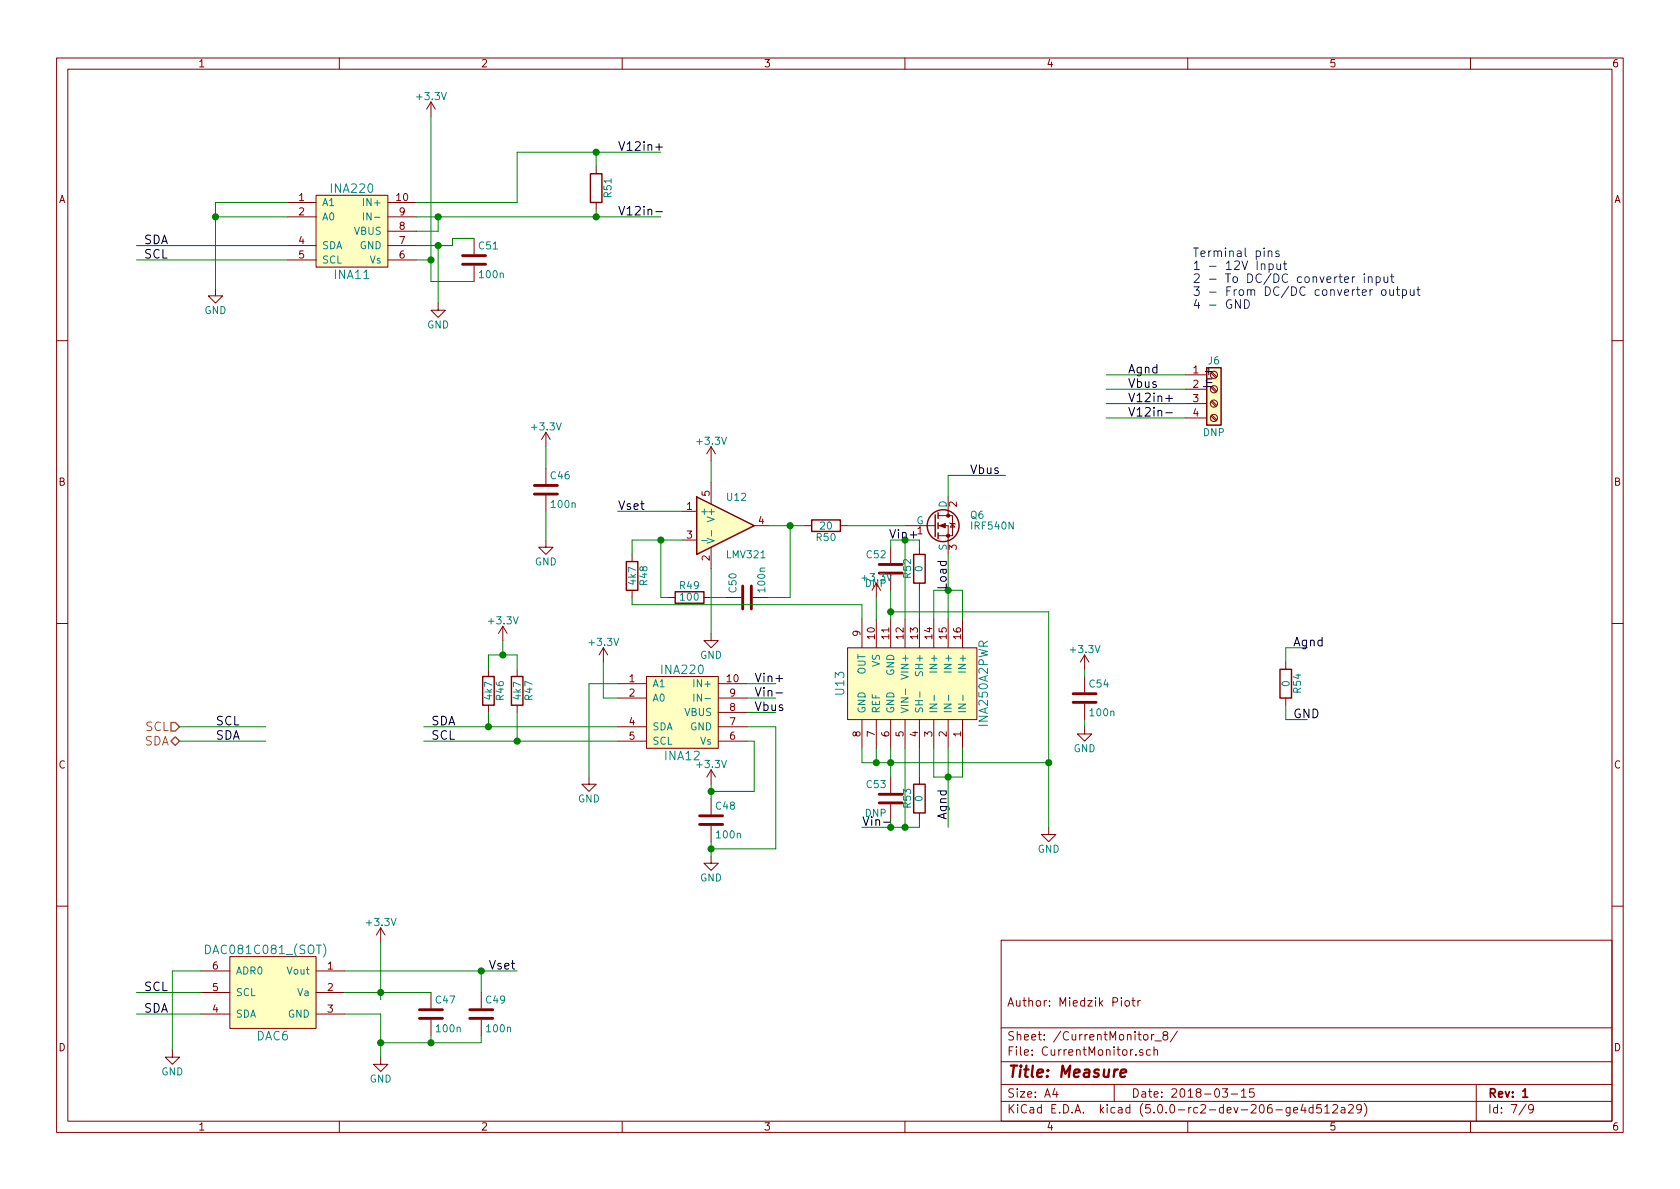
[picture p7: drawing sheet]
<svg xmlns="http://www.w3.org/2000/svg" width="297mm" height="210mm" viewBox="0 0 297 210" stroke-linecap="round" stroke-linejoin="round" font-family="sans-serif">
<g fill="none" stroke="#840000" stroke-width=".18">
<path d="M10 10.3h277v189.9h-277zM12 12.2h273v186.1h-273zM60 10.3v1.9M76.2 18l-.8 1.3M76.2 18v2.6M76.2 18l.8 1.3M110 10.3v1.9M160 10.3v1.9M210 10.3v1.9M260 10.3v1.9M50.8 35.8h5.1M50.8 38.3h5.1"/>
<path d="M55.9 34.5h12.7v12.7h-12.7zM68.6 35.8h5.1M68.6 38.3h5.1M105.4 29.5v1.2M105.4 35.8v1.3M38.1 51v1.3h1.3l-1.3 1.3-1.3-1.3h1.3M50.8 43.4h5.1M50.8 46h5.1M68.6 43.4h5.1M68.6 46h5.1M68.6 40.9h5.1M77.5 53.6v1.3h1.2l-1.2 1.2-1.3-1.2h1.3"/>
<path d="M83.8 42.2v2.8M83.8 47v2.8M10 60.2h2M96.5 76.4v2.6M96.5 76.4l-.7 1.3M96.5 76.4l.8 1.3M125.7 79v2.5M125.7 79l-.7 1.3M125.7 79l.8 1.3M209.5 66.3h3.9M209.5 68.8h3.9M209.5 71.4h3.9"/>
<path d="M209.5 73.9h3.9M214.1 73.6l.9 .8M214.1 71l.9 .9M214.3 73.4l.8 .8M214.3 70.9l.8 .8M214.3 68.3l.8 .9M214.3 65.8l.8 .8M285 60.2h2M96.5 95.5v1.3h1.3l-1.3 1.2-1.3-1.2h1.3M96.5 82.8v2.8M96.5 87.6v2.8M111.8 98v1.3"/>
<path d="M120.6 90.4h2.6M120.6 95.5h2.6M125.7 85.3v3.8M125.7 96.8v3.8M133.3 93h2.6M142.2 93h1.3M148.6 93h1.3M157.5 96.8v2.8M160 93h5.4M162.6 96.8v1.2M165.9 93h1.7v5M165.9 91.2h1.7"/>
<path d="M167.6 91.2h.8v3.5h-2.5M167.6 87.9v3.3M167.9 92.5l.1 .1h.8l.1 .1M168.4 92.6l.4 .6h-.8zM10 110.3h2M86.4 118.4v1.2M88.9 110.7l-.8 1.3M88.9 110.7v2.6M88.9 110.7l.8 1.3M91.4 118.4v1.2M106.7 114.5l-.8 1.3M106.7 114.5v2.6"/>
<path d="M106.7 114.5l.7 1.3M111.8 104.4v1.3M114.3 119.6h12.7v12.7h-12.7zM118.1 105.7h1.3M124.5 105.7h1.2M125.7 112v1.3h1.3l-1.3 1.2-1.2-1.2h1.2M128.3 105.7h2.8M133.1 105.7h2.8M149.9 114.5h22.8v12.7h-22.8zM152.4 109.5v5M154.9 103.1v2.6M154.9 109.5v5"/>
<path d="M157.5 101.6v2.8M157.5 109.5v5M160 109.5v5M162.6 103.1v1.3M162.6 109.5v5M165.1 109.5v5M167.6 109.5v5M170.2 109.5v5M191.8 115.8v2.6M191.8 119.6v2.8M191.8 115.8l-.8 1.3M191.8 115.8l.7 1.3"/>
<path d="M227.3 117.1v1.3M285 110.3h2M86.4 124.7v1.3M91.4 124.7v1.3M104.1 137.4v1.3h1.3l-1.3 1.2-1.2-1.2h1.2M109.2 120.9h5.1M109.2 123.4h5.1M109.2 128.5h5.1M109.2 131.1h5.1M125.7 136.1v2.6M125.7 136.1l-.7 1.3M125.7 136.1l.8 1.3"/>
<path d="M127 120.9h5.1M127 123.4h5.1M127 128.5h5.1M127 131.1h5.1M127 126h5.1M152.4 127.2v5.1M154.9 127.2v5.1M157.5 127.2v5.1M157.5 137.4v2.8M160 127.2v5.1M162.6 127.2v5.1M162.6 137.4v1.3"/>
<path d="M165.1 127.2v5.1M167.6 127.2v5.1M170.2 127.2v5.1M191.8 128.5v1.3h1.2l-1.2 1.3-1.3-1.3h1.3M191.8 124.5v2.7M227.3 123.4v1.3M125.7 151.4v1.2h1.3l-1.3 1.3-1.2-1.3h1.2M125.7 141.2v2.8M125.7 146v2.8M157.5 142.2v2.8M162.6 143.8v1.2M185.4 146.3v1.3h1.3l-1.3 1.2-1.3-1.2h1.3"/>
<path d="M10 160.2h2M35.6 171.7h5M35.6 175.5h5M35.6 179.3h5M40.6 169.2h15.3v12.7h-15.3zM55.9 171.7h5.1M55.9 175.5h5.1M55.9 179.3h5.1M67.3 164.1l-.8 1.2M67.3 164.1v2.5M67.3 164.1l.8 1.2M76.2 175.5v2.8"/>
<path d="M85.1 175.5v2.8M177 166.3h108v32h-108zM198.3 176.4v.2M198.3 176.9v1M199 177.1l.2-.2 .4 .2v.7l-.2 .1-.4-.1zM200.1 176.9h.6M200.3 176.4v1.3l.4 .2M201.2 176.9v1M201.6 176.9l-.3 .1-.1 .2M285 160.2h2M30.5 185.7v1.2h1.2l-1.2 1.3-1.3-1.3h1.3M60 198.3v1.9"/>
<path d="M67.3 186.9v1.3h1.3l-1.3 1.3-1.3-1.3h1.3M76.2 180.3v2.8M85.1 180.3v2.8M110 198.3v1.9M160 198.3v1.9M177 194.8h108M177 191.8h108M177 187.8h108M177 181.8h108M186.5 192.5l-.4 1h1M186.8 193v1M197 191.8v3"/>
<path d="M200.8 186.5v.1M202.1 185.7l-.4-.1-.2 .2v.2l.6 .2v.3h-.6M202.3 183.1l.2-.2 .4 .2v.7l-.2 .1-.4-.1zM203.4 185.7l-.4-.1-.3 .3 .1 .6h.6M203.6 182.9v1M204 185.7l.3-.1 .3 .1 .1 .9M204 182.9l-.4 .3M204 185.1v1.5M204.2 184.1h1.1M205.9 183.1l-.3-.3 .1-.2 .2-.2 .4 .1 .2 .2-.1 .2-.6 .2a.48 .48 0 0 0-.1 .7l.2 .1 .5-.1a.48 .48 0 0 0-.1-.7h-.1M208.2 182.3l-1.3 2M210 198.3v1.9"/>
<path d="M216.1 192.5h.9l-.4 .6 .4 .1v.7l-.2 .1-.7-.1M217.7 193.5h1.1M219.5 193l.4-.5v1.5M219.5 194h.8M221.7 192.5h-.7l-.1 .7 .2-.1 .5 .1 .2 .2-.1 .5-.2 .1-.6-.1M228.1 195.8v1.2l-.3 .3h-.3M228.1 195.9l-.4-.1-.3 .3 .1 .6 .2 .1 .4-.1M228.7 196.3l.7-.1v-.3l-.4-.1-.3 .2 .1 .7h.6M230.4 195.2l-.4 1.1h.9M230.7 195.8v1M232.2 195.9l-.5-.1-.3 .3 .1 .6 .2 .1 .5-.1M232.2 195.3v1.5"/>
<path d="M233.6 195.3h-.7l-.1 .7 .2-.1 .5 .1 .2 .2-.1 .5-.2 .1-.6-.1M234.2 195.8l.4-.5v1.5M234.2 196.8h.9M235.7 195.5l.2-.2h.3l.2 .2 .1 .3-.9 1h.9M237.2 195.9h.5l.1 .9M237.8 196.2l-.5 .1a.29 .29 0 0 0-.2 .2 .29 .29 0 0 0 .2 .3l.5-.1M238.4 195.5l.3-.2h.3l.3 .5-.9 1h.9M240.7 196l-.1 .2a.48 .48 0 0 1-.7-.1v-.6a.48 .48 0 0 1 .7-.1v.1a1.19 1.19 0 0 1-.2 1.2l-.4 .1M241.2 195.1a1.71 1.71 0 0 1 0 2.3M260 198.3v1.9M261 191.8v6.5M269.8 195.2l-1.2 2"/>
<path d="M271.1 196l-.3 .3-.4-.1-.1-.2v-.4l.1-.2 .4-.1 .2 .2a1.19 1.19 0 0 1-.2 1.2l-.4 .1"/>
<circle cx="214.6" cy="66.3" r=".63"/>
<circle cx="214.6" cy="71.4" r=".63"/>
<circle cx="214.6" cy="73.9" r=".63"/>
<circle cx="214.6" cy="68.8" r=".63"/>
</g>
<path d="M269.2 193l.5-.5v1.5M269.2 194h.9" fill="none" stroke="#840000" stroke-width=".3"/>
<path d="M198.1 189.8l1-.2v-.4l-.6-.1-.3 .3-.1 .9 .2 .1 .6-.1" fill="none" stroke="#840000" stroke-width=".41"/>
<g fill="none" stroke="#840000" stroke-width=".25">
<path d="M104.4 30.7h2v5.1h-2zM213.4 65h2.5v10.2h-2.5zM110.7 99.3h2.1v5.1h-2.1zM123.2 87.9l10.1 5.1-10.1 5zM143.5 91.9h5.1v2.1h-5.1zM161.5 98h2.1v5.1h-2.1zM165.4 91.1v3.8M165.9 90.7v1M165.9 92.5v1M165.9 94.2v1M85.3 119.6h2.1v5.1h-2.1zM90.4 119.6h2.1v5.1h-2.1z"/>
<path d="M119.4 104.6h5.1v2.1h-5.1zM226.3 118.4h2v5h-2zM161.5 138.7h2.1v5.1h-2.1z"/>
<circle cx="166.8" cy="93" r="2.82"/>
</g>
<g fill="#840000" stroke="#840000" stroke-width=".18">
<path d="M166.1 93l1-.4v.7z"/>
<circle cx="167.6" cy="94.7" r=".28"/>
<circle cx="167.6" cy="91.2" r=".28"/>
</g>
<g fill="#ffffc2" stroke="#ffffc2" stroke-width=".18">
<path d="M114.3 119.6h12.7v12.7h-12.7z"/>
<path d="M55.9 34.5h12.7v12.7h-12.7z"/>
<path d="M123.2 87.9l10.1 5.1-10.1 5z"/>
<path d="M213.4 65h2.5v10.2h-2.5z"/>
<path d="M40.6 169.2h15.3v12.7h-15.3z"/>
<path d="M149.9 114.5h22.8v12.7h-22.8z"/>
</g>
<g fill="none" stroke="#008484" stroke-width=".18">
<path d="M64.3 35.1v1.3M64.3 37.6v1.3M124.1 95.6h.9M125 95.2l1.3 .4-1.3 .5M125.8 93.8v1M164.4 118.8h1.3M166.9 118.8h1.3M169.5 118.8h1.2M122.7 120.2v1.3M122.7 122.7v1.3M160.1 121.8v1M162.6 122.3v1"/>
<path d="M165.2 122.9v1M167.7 122.9v1M170.3 122.9v1M57.2 166.9a1.78 1.78 0 0 1 0 2.3"/>
</g>
<g fill="none" stroke="#840000" stroke-width=".51">
<path d="M81.8 46.7h4.1M81.8 45.2h4.1M94.5 87.4h4.1M94.5 85.8h4.1M155.4 99.8h4.1M131.3 103.6v4.1M132.8 103.6v4.1M155.4 101.3h4.1M189.7 124.2h4.1M189.7 122.7h4.1M123.7 145.8h4.1M123.7 144.3h4.1"/>
<path d="M155.4 142h4.1M155.4 140.5h4.1M74.2 178.6h4M83.1 178.6h4M74.2 180.1h4M83.1 180.1h4"/>
</g>
<g fill="none" stroke="#0000c2" stroke-width=".18">
<path d="M219.3 53v1.5l-.9-1.5v1.5M220 53a.77 .77 0 0 1 .9 .8 .77 .77 0 0 1-.9 .7zM224.2 44.5l.1-.1a.37 .37 0 0 1 .6 .2v.8M224.2 44.4v1M224.4 46.7h.4l.2 .1v.7a.48 .48 0 0 1-.6 .1M224.4 46.7v1.5M225.8 46.7v.7a.37 .37 0 0 0 .3 .3 .37 .37 0 0 0 .3-.2M226.1 44.4h-.3l-.2 .2v.2l.5 .2v.3h-.5M226.4 46.7v1M226.9 46.7h.6M227.2 46.1v1.3v.2l.3 .1M239.1 48.9v1.1"/>
<path d="M239.5 48.9l-.4 .3M241.2 48.4v.2M241.2 48.9v1.1M241.9 49.1l.3-.2 .3 .1 .1 1M241.9 48.9v1.1M243.3 49l.5-.1 .2 .3-.1 .7h-.6M243.3 48.9v1.6M244.3 51.4l.3-.2 .4 .2 .1 .5-.2 .3h-.3l-.3-.1zM244.7 48.9v.8a.37 .37 0 0 0 .3 .3 .37 .37 0 0 0 .4-.2M245.4 48.9v1.1M245.7 51.2v.8a.37 .37 0 0 0 .3 .3 .37 .37 0 0 0 .4-.2M245.9 48.9h.6"/>
<path d="M246.1 48.4v1.3l.1 .2 .3 .1M246.4 51.2v1M246.9 51.2h.6M247.1 50.7v1.3l.1 .2h.3M248 51.3l.4-.1 .3 .3v.4l-.2 .3h-.5M248 51.2v1.6M249.4 51.2v1h.4l.2-.1M250 51.2v1M250.5 51.2h.6M250.7 50.7v1.3l.4 .2"/>
</g>
<g fill="none" stroke="#008400" stroke-width=".18">
<path d="M38.1 38.3h12.7M50.8 35.8h-12.7v15.2M73.7 38.3h43.1M76.2 20.6v29.2h7.6M77.5 38.3v2.6h-3.8M105.4 26.9v2.6M105.4 37.1v1.2M116.8 26.9h-25.4v8.9h-17.7M24.1 43.4h26.7M24.1 46h26.7M73.7 46h2.5M77.5 43.4v10.2"/>
<path d="M83.8 42.2h-3.8v1.2h-6.3M96.5 79v3.8M195.6 66.3h13.9M195.6 68.8h13.9M195.6 71.4h13.9M195.6 73.9h13.9M96.5 90.4v5.1M109.2 90.4h11.4M116.8 95.5v10.2h1.3M120.6 95.5h-8.8v2.5M125.7 81.5v3.8M135.9 93h6.3"/>
<path d="M139.7 93v12.7h-3.8M149.9 93h10.1M157.5 95.5v1.3M160 95.5v14M162.6 95.5v1.3M167.6 98v11.5M177.8 84.1h-10.2v3.8M86.4 118.4v-2.6h5v2.6M88.9 113.3v2.5M106.7 117.1v6.3h2.5M111.8 105.7v1.2h40.6v2.6M125.7 105.7h2.6"/>
<path d="M125.7 100.6v11.4M154.9 105.7v3.8M157.5 104.4v5.1M157.5 108.2h27.9v38.1M162.6 104.4v5.1M165.1 109.5v-5.1h5.1v5.1M191.8 118.4v1.2M231.1 114.5h-3.8v2.6M31.7 128.5h15.3M31.7 131.1h15.3M74.9 128.5h34.3M74.9 131.1h34.3"/>
<path d="M86.4 126v2.5M91.4 126v5.1M109.2 120.9h-5.1v16.5M125.7 138.7v2.5M132.1 128.5h5.1v21.6h-11.5M132.1 120.9h5.1M132.1 123.4h5.1M132.1 126h5.1M132.1 131.1h1.2v8.8h-7.6M152.4 132.3v2.6h33M154.9 132.3v2.6M157.5 132.3v5.1"/>
<path d="M160 132.3v14M162.6 132.3v5.1M165.1 132.3v5.1h5.1v-5.1M167.6 132.3v14M191.8 127.2v1.3M227.3 124.7v2.5h3.8M125.7 148.8v2.6M157.5 145v1.3M162.6 145v1.3h-10.2M24.1 179.3h11.5M24.1 175.5h11.5M35.6 171.7h-5.1v14"/>
<path d="M61 179.3h6.3v7.6M61 175.5h15.2M61 171.7h30.4M67.3 166.6v10.2M85.1 171.7v3.8M76.2 183.1v1.3M85.1 183.1v1.3h-17.8"/>
</g>
<g fill="#008400" stroke="#008400" stroke-width=".25">
<circle cx="77.5" cy="38.3" r=".51"/>
<circle cx="105.4" cy="26.9" r=".51"/>
<circle cx="139.7" cy="93" r=".51"/>
<circle cx="116.8" cy="95.5" r=".51"/>
<circle cx="77.5" cy="43.4" r=".51"/>
<circle cx="76.2" cy="46" r=".51"/>
<circle cx="67.3" cy="175.5" r=".51"/>
<circle cx="67.3" cy="184.4" r=".51"/>
<circle cx="76.2" cy="184.4" r=".51"/>
<circle cx="85.1" cy="171.7" r=".51"/>
<circle cx="105.4" cy="38.3" r=".51"/>
<circle cx="160" cy="95.5" r=".51"/>
<circle cx="167.6" cy="137.4" r=".51"/>
<circle cx="160" cy="146.3" r=".51"/>
<circle cx="157.5" cy="134.9" r=".51"/>
<circle cx="157.5" cy="108.2" r=".51"/>
<circle cx="185.4" cy="134.9" r=".51"/>
<circle cx="157.5" cy="146.3" r=".51"/>
<circle cx="154.9" cy="134.9" r=".51"/>
<circle cx="125.7" cy="139.9" r=".51"/>
<circle cx="125.7" cy="150.1" r=".51"/>
<circle cx="38.1" cy="38.3" r=".51"/>
<circle cx="88.9" cy="115.8" r=".51"/>
<circle cx="91.4" cy="131.1" r=".51"/>
<circle cx="86.4" cy="128.5" r=".51"/>
</g>
<path d="M116 26h1.1M116 37.4h1.1M206.1 70.5h1.2M206.1 73h1.2M213.7 65.1v1.2M137.2 120h1.2M137.2 122.5h1.2M156.2 145.4h1.2" fill="none" stroke="#000" stroke-width=".18"/>
<path d="M30.2 127.8h.8l.7 .7-.7 .8h-.8zM31 130.3l.7 .8-.7 .7-.8-.7z" fill="none" stroke="#848400" stroke-width=".25"/>
<text font-size="2.8" fill="#840000" x="178" y="190.5">Title: Measure</text>
<g font-size="2.1">
<text x="109.2" y="26.7">V12in+</text>
<text x="109.2" y="38.1">V12in-</text>
<text x="25.4" y="43.2">SDA</text>
<text x="25.4" y="45.7">SCL</text>
<text x="199.4" y="68.6">Vbus</text>
<text x="199.4" y="66">Agnd</text>
<text x="199.4" y="71.1">V12in+</text>
<text x="214.4" y="68.8" transform="rotate(-90 214.4 68.8)">In+</text>
<text x="199.4" y="73.7">V12in-</text>
<text x="171.4" y="83.8">Vbus</text>
<text x="109.2" y="90.2">Vset</text>
<text x="167.4" y="104.4" transform="rotate(-90 167.4 104.4)">Load</text>
<text x="228.6" y="114.3">Agnd</text>
<text x="133.3" y="125.7">Vbus</text>
<text x="133.3" y="120.6">Vin+</text>
<text x="133.3" y="123.2">Vin-</text>
<text x="38.1" y="130.8">SDA</text>
<text x="38.1" y="128.3">SCL</text>
<text x="76.2" y="128.3">SDA</text>
<text x="76.2" y="130.8">SCL</text>
<text x="228.6" y="127">GND</text>
<text x="152.4" y="146">Vin-</text>
<text x="167.4" y="145" transform="rotate(-90 167.4 145)">Agnd</text>
<text x="86.4" y="171.4">Vset</text>
<text x="25.4" y="175.3">SCL</text>
<text x="25.4" y="179.1">SDA</text>
</g>
<g font-size="2.1" fill="#008484">
<text x="58.6" y="34.1">INA220</text>
<text x="59.2" y="49.3">INA11</text>
<text x="117.1" y="119.2">INA220</text>
<text x="149.3" y="122.8" transform="rotate(-90 149.3 122.8)">U13</text>
<text x="174.7" y="128.3" transform="rotate(-90 174.7 128.3)">INA250A2PWR</text>
<text x="117.7" y="134.4">INA12</text>
<text x="36.9" y="168.7">DAC081C081_(SOT)</text>
<text x="45.4" y="184">DAC6</text>
</g>
<g font-size="2.1" fill="#0000c2">
<text x="210.8" y="45.5">Terminal pins</text>
<text x="210.8" y="47.7">1 - 12V Input</text>
<text x="210.8" y="50">2 - To DC/DC converter input</text>
<text x="210.8" y="52.3">3 - From DC/DC converter output</text>
<text x="210.8" y="54.6">4 - GND</text>
</g>
<text font-size="2.1" fill="#008400" x="158" y="95.2">Vin+</text>
<g font-size="2.1" fill="#848400">
<text x="25.5" y="131.8">SDA</text>
<text x="25.7" y="129.3">SCL</text>
</g>
<g font-size="2.1" fill="#840000">
<text x="178" y="178">Author: Miedzik Piotr</text>
<text x="178" y="184">Sheet: /CurrentMonitor_8/</text>
<text x="178" y="186.7">File: CurrentMonitor.sch</text>
<text x="178" y="196.9">KiCad E.D.A. kicad (5.0.0-rc2-dev-206-ge4d512a29)</text>
<text x="178" y="194.1">Size: A4</text>
<text x="200" y="194.1">Date: 2018-03-15</text>
<text x="263" y="194.1">Rev: 1</text>
<text x="263" y="196.9">Id: 7/9</text>
</g>
<g font-size="1.8" fill="#840000">
<text x="35" y="11.9">1</text>
<text x="85" y="11.9">2</text>
<text x="135" y="11.9">3</text>
<text x="185" y="11.9">4</text>
<text x="235" y="11.9">5</text>
<text x="285" y="11.9">6</text>
<text x="10.4" y="35.9">A</text>
<text x="52.9" y="35.6">1</text>
<text x="70.2" y="35.6">10</text>
<text x="285.4" y="35.9">A</text>
<text x="52.9" y="38.1">2</text>
<text x="70.6" y="40.6">8</text>
<text x="70.6" y="38.1">9</text>
<text x="52.9" y="43.2">4</text>
<text x="52.9" y="45.7">5</text>
<text x="70.6" y="45.7">6</text>
<text x="70.6" y="43.2">7</text>
<text x="211" y="66">1</text>
<text x="211" y="68.6">2</text>
<text x="211" y="71.1">3</text>
<text x="211" y="73.7">4</text>
<text x="10.4" y="85.9">B</text>
<text x="125.5" y="87.7" transform="rotate(-90 125.5 87.7)">5</text>
<text x="169.2" y="89.6" transform="rotate(-90 169.2 89.6)">2</text>
<text x="285.4" y="85.9">B</text>
<text x="121.4" y="90.2">1</text>
<text x="121.4" y="95.2">3</text>
<text x="134.1" y="92.7">4</text>
<text x="162.2" y="94.5">1</text>
<text x="125.5" y="99.2" transform="rotate(-90 125.5 99.2)">2</text>
<text x="169.2" y="97.3" transform="rotate(-90 169.2 97.3)">3</text>
<text x="152.1" y="112.5" transform="rotate(-90 152.1 112.5)">9</text>
<text x="154.7" y="113" transform="rotate(-90 154.7 113)">10</text>
<text x="157.2" y="113" transform="rotate(-90 157.2 113)">11</text>
<text x="159.8" y="113" transform="rotate(-90 159.8 113)">12</text>
<text x="162.3" y="113" transform="rotate(-90 162.3 113)">13</text>
<text x="164.8" y="113" transform="rotate(-90 164.8 113)">14</text>
<text x="167.4" y="113" transform="rotate(-90 167.4 113)">15</text>
<text x="169.9" y="113" transform="rotate(-90 169.9 113)">16</text>
<text x="111.3" y="120.6">1</text>
<text x="111.3" y="123.2">2</text>
<text x="128.6" y="120.6">10</text>
<text x="129.1" y="125.7">8</text>
<text x="129.1" y="123.2">9</text>
<text x="111.3" y="128.3">4</text>
<text x="111.3" y="130.8">5</text>
<text x="129.1" y="130.8">6</text>
<text x="129.1" y="128.3">7</text>
<text x="152.1" y="130.3" transform="rotate(-90 152.1 130.3)">8</text>
<text x="154.7" y="130.3" transform="rotate(-90 154.7 130.3)">7</text>
<text x="157.2" y="130.3" transform="rotate(-90 157.2 130.3)">6</text>
<text x="159.8" y="130.3" transform="rotate(-90 159.8 130.3)">5</text>
<text x="162.3" y="130.3" transform="rotate(-90 162.3 130.3)">4</text>
<text x="164.8" y="130.3" transform="rotate(-90 164.8 130.3)">3</text>
<text x="167.4" y="130.3" transform="rotate(-90 167.4 130.3)">2</text>
<text x="169.9" y="130.3" transform="rotate(-90 169.9 130.3)">1</text>
<text x="10.4" y="135.9">C</text>
<text x="285.4" y="135.9">C</text>
<text x="37.6" y="171.4">6</text>
<text x="57.9" y="171.4">1</text>
<text x="37.6" y="179.1">4</text>
<text x="37.6" y="175.3">5</text>
<text x="57.9" y="175.3">2</text>
<text x="57.9" y="179.1">3</text>
<text x="10.4" y="185.9">D</text>
<text x="285.4" y="185.9">D</text>
<text x="35" y="199.9">1</text>
<text x="85" y="199.9">2</text>
<text x="135" y="199.9">3</text>
<text x="185" y="199.9">4</text>
<text x="235" y="199.9">5</text>
<text x="285" y="199.9">6</text>
</g>
<g font-size="1.8" fill="#008484">
<text x="73.9" y="17.7">+3.3V</text>
<text x="108.1" y="34.9" transform="rotate(-90 108.1 34.9)">R51</text>
<text x="56.9" y="36.4">A1</text>
<text x="56.9" y="39">A0</text>
<text x="62.7" y="41.5">VBUS</text>
<text x="64.8" y="36.4">IN+</text>
<text x="65.2" y="39">IN-</text>
<text x="56.9" y="44.1">SDA</text>
<text x="56.9" y="46.6">SCL</text>
<text x="63.6" y="44.1">GND</text>
<text x="65.4" y="46.6">Vs</text>
<text x="84.7" y="44.1">C51</text>
<text x="84.9" y="49.2">100n</text>
<text x="36.1" y="55.5">GND</text>
<text x="75.5" y="58.1">GND</text>
<text x="213.7" y="64.4">J6</text>
<text x="94.2" y="76.1">+3.3V</text>
<text x="212.8" y="77.1">DNP</text>
<text x="123.4" y="78.7">+3.3V</text>
<text x="97.4" y="84.8">C46</text>
<text x="97.6" y="89.8">100n</text>
<text x="128.6" y="88.6">U12</text>
<text x="167.4" y="89.8" transform="rotate(-90 167.4 89.8)">D</text>
<text x="123.7" y="91.1">+</text>
<text x="126.4" y="91.9" transform="rotate(-90 126.4 91.9)">V+</text>
<text x="144.4" y="95.7">R50</text>
<text x="145.1" y="93.6">20</text>
<text x="162" y="92.7">G</text>
<text x="171.6" y="91.7">Q6</text>
<text x="172" y="93.6">IRF540N</text>
<text x="94.6" y="100">GND</text>
<text x="128.6" y="98.7">LMV321</text>
<text x="153.3" y="98.7">C52</text>
<text x="163.1" y="101.1" transform="rotate(-90 163.1 101.1)">0</text>
<text x="167.4" y="97.4" transform="rotate(-90 167.4 97.4)">S</text>
<text x="112.4" y="103.3" transform="rotate(-90 112.4 103.3)">4k7</text>
<text x="114.5" y="103.4" transform="rotate(-90 114.5 103.4)">R48</text>
<text x="120.3" y="104.2">R49</text>
<text x="120.4" y="106.2">100</text>
<text x="130.2" y="104.7" transform="rotate(-90 130.2 104.7)">C50</text>
<text x="135.3" y="104.6" transform="rotate(-90 135.3 104.6)">100n</text>
<text x="152.6" y="102.8">+3.3V</text>
<text x="153" y="103.8">DNP</text>
<text x="161.1" y="102.2" transform="rotate(-90 161.1 102.2)">R52</text>
<text x="86.6" y="110.4">+3.3V</text>
<text x="104.3" y="114.2">+3.3V</text>
<text x="123.8" y="116.5">GND</text>
<text x="153" y="119.3" transform="rotate(-90 153 119.3)">OUT</text>
<text x="155.6" y="117.9" transform="rotate(-90 155.6 117.9)">VS</text>
<text x="158.1" y="119.5" transform="rotate(-90 158.1 119.5)">GND</text>
<text x="160.7" y="119.6" transform="rotate(-90 160.7 119.6)">VIN+</text>
<text x="163.2" y="119" transform="rotate(-90 163.2 119)">SH+</text>
<text x="165.7" y="118.4" transform="rotate(-90 165.7 118.4)">IN+</text>
<text x="168.3" y="118.4" transform="rotate(-90 168.3 118.4)">IN+</text>
<text x="170.8" y="118.4" transform="rotate(-90 170.8 118.4)">IN+</text>
<text x="189.4" y="115.5">+3.3V</text>
<text x="87" y="123.6" transform="rotate(-90 87 123.6)">4k7</text>
<text x="89.1" y="123.8" transform="rotate(-90 89.1 123.8)">R46</text>
<text x="92.1" y="123.6" transform="rotate(-90 92.1 123.6)">4k7</text>
<text x="94.2" y="123.8" transform="rotate(-90 94.2 123.8)">R47</text>
<text x="115.3" y="121.5">A1</text>
<text x="115.3" y="124.1">A0</text>
<text x="123.2" y="121.5">IN+</text>
<text x="123.6" y="124.1">IN-</text>
<text x="192.7" y="121.6">C54</text>
<text x="228" y="121.4" transform="rotate(-90 228 121.4)">0</text>
<text x="230" y="122.5" transform="rotate(-90 230 122.5)">R54</text>
<text x="115.3" y="129.2">SDA</text>
<text x="115.3" y="131.7">SCL</text>
<text x="121.1" y="126.6">VBUS</text>
<text x="122" y="129.2">GND</text>
<text x="123.8" y="131.7">Vs</text>
<text x="153" y="126.2" transform="rotate(-90 153 126.2)">GND</text>
<text x="155.6" y="126.2" transform="rotate(-90 155.6 126.2)">REF</text>
<text x="158.1" y="126.2" transform="rotate(-90 158.1 126.2)">GND</text>
<text x="160.7" y="126.2" transform="rotate(-90 160.7 126.2)">VIN-</text>
<text x="163.2" y="126.2" transform="rotate(-90 163.2 126.2)">SH-</text>
<text x="165.7" y="126.2" transform="rotate(-90 165.7 126.2)">IN-</text>
<text x="168.3" y="126.2" transform="rotate(-90 168.3 126.2)">IN-</text>
<text x="170.8" y="126.2" transform="rotate(-90 170.8 126.2)">IN-</text>
<text x="192.9" y="126.7">100n</text>
<text x="123.4" y="135.8">+3.3V</text>
<text x="189.8" y="133">GND</text>
<text x="102.2" y="141.9">GND</text>
<text x="126.6" y="143.2">C48</text>
<text x="153.3" y="139.4">C53</text>
<text x="161.1" y="142.8" transform="rotate(-90 161.1 142.8)">R53</text>
<text x="163.1" y="141.7" transform="rotate(-90 163.1 141.7)">0</text>
<text x="126.8" y="148.3">100n</text>
<text x="123.8" y="155.9">GND</text>
<text x="183.5" y="150.8">GND</text>
<text x="65" y="163.7">+3.3V</text>
<text x="41.7" y="172.3">ADR0</text>
<text x="50.9" y="172.3">Vout</text>
<text x="41.7" y="180">SDA</text>
<text x="41.7" y="176.1">SCL</text>
<text x="50.9" y="180">GND</text>
<text x="52.7" y="176.1">Va</text>
<text x="77.1" y="177.5">C47</text>
<text x="86" y="177.5">C49</text>
<text x="77.3" y="182.5">100n</text>
<text x="86.2" y="182.5">100n</text>
<text x="28.5" y="190.2">GND</text>
<text x="65.4" y="191.4">GND</text>
</g>
<text font-size="1.8" x="153" y="144.4">DNP</text>
</svg>
